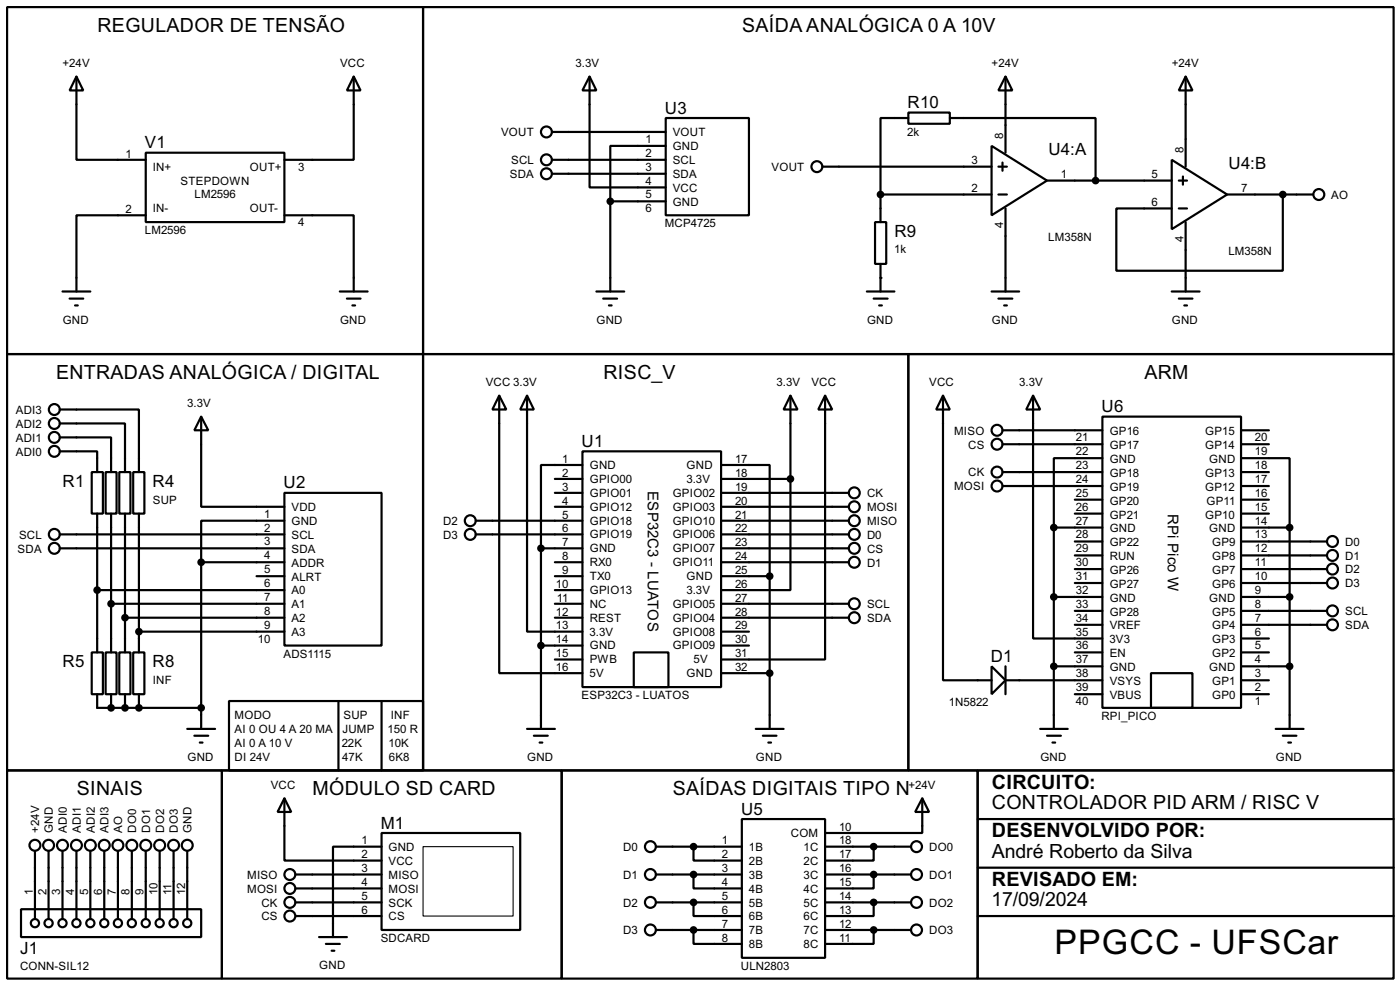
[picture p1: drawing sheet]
<svg xmlns="http://www.w3.org/2000/svg" width="256mm" height="180mm" viewBox="0 0 256 180" stroke-linecap="round" stroke-linejoin="round" font-family="sans-serif">
<g fill="none" stroke="#000" stroke-width=".4">
<path d="M1.3 1.3h76.2v63.5h-76.2zM14 14l1.3 2.6h-2.5zM14 14v15.3h12.7M64.8 14l1.3 2.6h-2.5zM64.8 14v15.3h-12.7M77.5 1.3h177.8v63.5h-177.8zM108 14l1.3 2.6h-2.6zM108 14v20.3h14M184.2 14l1.3 2.6h-2.6zM184.2 14v14M217.2 14l1.3 2.6h-2.5zM217.2 14v16.5"/>
<path d="M26.7 28h25.4v12.7h-25.4zM26.7 39.4h-12.7v14M52.1 39.4h12.7v14M101.1 29.3h20.9M101.1 31.8h20.9M101.1 24.2h20.9M111.8 36.9v16.5M111.8 36.9h10.2M122 21.6h15.2v17.8h-15.2zM122 26.7h-10.2v10.2M150.7 30.5h31M161.3 35.6v5.1"/>
<path d="M161.3 35.6h20.4M166.4 20.6h7.6v2.1h-7.6zM166.4 21.6h-5.1v14M174 21.6h26.7v11.5M181.7 26.7l10.1 6.4-10.1 6.3zM182.9 30.5h1.6M182.9 35.6h1.6M183.7 29.8v1.5M184.2 38.2v15.2M191.8 33.1h22.9M214.7 29.3l10.1 6.3-10.1 6.4zM216 33.1h1.5"/>
<path d="M216 38.2h1.5M216.7 32.3v1.5M224.8 35.6h15.8M235 35.6v14h-30.5v-11.4h10.2M11.5 53.4h5.1M12.8 54.7h2.5M13.8 55.9h.5M62.3 53.4h5.1M63.6 54.7h2.5M64.6 55.9h.5M109.3 53.4h5.1M110.5 54.7h2.6"/>
<path d="M111.6 55.9h.5M158.8 53.4h5.1M160.1 54.7h2.5M160.3 40.7h2.1v7.6h-2.1zM161.1 55.9h.5M161.3 48.3v5.1M181.7 53.4h5M182.9 54.7h2.6M184 55.9h.5M214.7 53.4h5.1M216 54.7h2.5M217 55.9h.5"/>
<path d="M217.2 40.7v12.7M1.3 64.8h76.2v76.2h-76.2zM11 75h14.5v11.4M11 77.5h11.9v8.9M36.9 76.3l1.3 2.5h-2.6zM36.9 76.3v16.5h15.2M77.5 64.8h88.9v76.2h-88.9zM91.5 72.4l1.3 2.6h-2.6zM91.5 72.4v50.8h15.2M96.6 72.4l1.2 2.6h-2.5zM96.6 72.4v43.2h10.1M144.8 72.4l1.3 2.6h-2.5z"/>
<path d="M144.8 72.4v15.3M151.2 72.4l1.3 2.6h-2.6zM151.2 72.4v48.3h-19.1M166.4 64.8h88.9v76.2h-88.9zM172.8 72.4l1.2 2.6h-2.5zM172.8 72.4v52.1h8.9M183.7 78.8h18.3M189.3 72.4l1.3 2.6h-2.6zM189.3 72.4v44.5h12.7M202 76.3h25.4v53.3h-25.4zM227.4 78.8h5.1M11 80.1h9.4v6.3"/>
<path d="M11 82.6h6.8v3.8M11 97.8h41.1M16.8 86.4h2.1v7.6h-2.1zM17.8 94v25.4M19.4 86.4h2v7.6h-2zM20.4 94v25.4M21.9 86.4h2v7.6h-2zM22.9 94v25.4M24.4 86.4h2.1v7.6h-2.1zM25.5 94v25.4M52.1 90.2h17.8v28h-17.8zM52.1 95.3h-15.2v7.6"/>
<path d="M87.2 97.8h19.5M87.2 95.3h19.5M101.7 90.2h5M101.7 92.8h5M101.7 87.7h5M106.7 82.6h25.4v43.2h-25.4zM106.7 85.1h-7.6v15.3M132.1 85.1h8.9v20.4M132.1 97.8h23.4M132.1 95.3h23.4M132.1 90.2h23.4M132.1 92.8h23.4"/>
<path d="M132.1 87.7h12.7M144.8 87.7v20.3h-12.7M183.7 86.4h18.3M183.7 89h18.3M183.7 81.3h18.3M193.1 96.6v36.8M193.1 96.6h8.9M196.9 99.1h5.1M196.9 94h5.1M196.9 91.5h5.1M202 83.9h-8.9v12.7M227.4 83.9h8.9v12.7"/>
<path d="M227.4 96.6h8.9M227.4 86.4h5.1M227.4 89h5.1M227.4 99.1h15.7M227.4 81.3h5.1M227.4 94h5.1M227.4 91.5h5.1M236.3 96.6v36.8M11 100.4h41.1M16.8 119.4h2.1v7.7h-2.1zM17.8 108h34.3M19.4 119.4h2v7.7h-2z"/>
<path d="M20.4 110.5h31.7M21.9 119.4h2v7.7h-2zM22.9 113.1h29.2M24.4 119.4h2.1v7.7h-2.1zM25.5 115.6h26.6M36.9 102.9h15.2M36.9 102.9v30.5M47 105.5h5.1M99.1 100.4h7.6M99.1 100.4v33M99.1 118.2h7.6M101.7 102.9h5"/>
<path d="M101.7 110.5h5M101.7 113.1h5M101.7 105.5h5M101.7 108h5M116.1 119.4h6.4v6.4h-6.4zM132.1 100.4h23.4M132.1 102.9h23.4M132.1 110.5h23.4M132.1 113.1h23.4M132.1 118.2h5.1M132.1 105.5h8.9M132.1 115.6h5.1"/>
<path d="M141 105.5v27.9M193.1 109.3h8.9M196.9 111.8h5.1M196.9 101.7h5.1M196.9 114.4h5.1M196.9 104.2h5.1M196.9 106.7h5.1M196.9 119.4h5.1M227.4 109.3h8.9M227.4 111.8h15.7M227.4 101.7h15.7M227.4 114.4h15.7"/>
<path d="M227.4 104.2h15.7M227.4 106.7h15.7M227.4 119.4h5.1M227.4 116.9h5.1M17.8 127.1v2.5h19.1M20.4 127.1v2.5M22.9 127.1v2.5M25.5 127.1v2.5M34.3 133.4h5.1M35.6 134.7h2.6M36.6 135.9h.5M42 128.3h35.5v12.7h-35.5z"/>
<path d="M62 128.3v12.7M69.9 128.3v12.7M96.6 133.4h5.1M97.8 134.7h2.6M98.9 135.9h.5M101.7 120.7h5M132.1 123.2h8.9M138.5 133.4h5.1M139.8 134.7h2.5M140.8 135.9h.5M181.7 122l2.5 2.5-2.5 2.6zM184.2 122v5.1"/>
<path d="M184.2 124.5h17.8M190.6 133.4h5M191.8 134.7h2.6M192.8 135.9h.5M193.1 122h8.9M196.9 127.1h5.1M210.9 123.2h7.6v6.4h-7.6zM227.4 124.5h5.1M227.4 122h8.9M227.4 127.1h5.1M233.7 133.4h5.1M235 134.7h2.5"/>
<path d="M236 135.9h.5M1.3 141h39.4v38.1h-39.4zM6.4 155.8v12.4M8.9 155.8v12.4M11.5 155.8v12.4M14 155.8v12.4M16.6 155.8v12.4M19.1 155.8v12.4M21.6 155.8v12.4M24.2 155.8v12.4M26.7 155.8v12.4M29.3 155.8v12.4"/>
<path d="M31.8 155.8v12.4M34.3 155.8v12.4M40.7 141h62.2v38.1h-62.2zM52.1 146.1l1.3 2.5h-2.5zM52.1 146.1v11.4h17.8M69.9 152.5h25.4v17.7h-25.4zM69.9 155h-8.9v16.5M102.9 141h76.2v38.1h-76.2zM120.2 155h15.7M127.1 155v2.5h8.8M135.9 149.9h15.3v25.4h-15.3zM151.2 155h15.7"/>
<path d="M160.1 155v2.5h-8.9M169 146.1l1.2 2.5h-2.5zM169 146.1v6.4h-17.8M179.1 141h76.2v38.1h-76.2zM179.1 149.9h76.2M179.1 158.8h76.2M3.9 166.4h33v5.1h-33zM54.2 167.7h15.7M54.2 160.1h15.7M54.2 165.2h15.7M54.2 162.6h15.7M58.5 171.5h5.1"/>
<path d="M59.7 172.8h2.6M60.8 174h.5M120.2 160.1h15.7M120.2 165.2h15.7M120.2 170.2h15.7M127.1 160.1v2.5h8.8M127.1 165.2v2.5h8.8M127.1 170.2v2.6h8.8M151.2 160.1h15.7M151.2 165.2h15.7M151.2 170.2h15.7M160.1 160.1v2.5h-8.9"/>
<path d="M160.1 165.2v2.5h-8.9M160.1 170.2v2.6h-8.9M179.1 167.7h76.2"/>
<circle cx="100.1" cy="29.3" r="1"/>
<circle cx="100.1" cy="31.8" r="1"/>
<circle cx="100.1" cy="24.2" r="1"/>
<circle cx="149.6" cy="30.5" r="1"/>
<circle cx="241.6" cy="35.6" r="1"/>
<circle cx="9.9" cy="75" r="1"/>
<circle cx="9.9" cy="77.5" r="1"/>
<circle cx="182.6" cy="78.8" r="1"/>
<circle cx="9.9" cy="97.8" r="1"/>
<circle cx="9.9" cy="82.6" r="1"/>
<circle cx="9.9" cy="80.1" r="1"/>
<circle cx="86.1" cy="97.8" r="1"/>
<circle cx="86.1" cy="95.3" r="1"/>
<circle cx="156.5" cy="90.2" r="1"/>
<circle cx="156.5" cy="97.8" r="1"/>
<circle cx="156.5" cy="95.3" r="1"/>
<circle cx="156.5" cy="92.8" r="1"/>
<circle cx="182.6" cy="86.4" r="1"/>
<circle cx="182.6" cy="89" r="1"/>
<circle cx="182.6" cy="81.3" r="1"/>
<circle cx="244.1" cy="99.1" r="1"/>
<circle cx="9.9" cy="100.4" r="1"/>
<circle cx="156.5" cy="102.9" r="1"/>
<circle cx="156.5" cy="113.1" r="1"/>
<circle cx="156.5" cy="110.5" r="1"/>
<circle cx="156.5" cy="100.4" r="1"/>
<circle cx="244.1" cy="114.4" r="1"/>
<circle cx="244.1" cy="111.8" r="1"/>
<circle cx="244.1" cy="101.7" r="1"/>
<circle cx="244.1" cy="104.2" r="1"/>
<circle cx="244.1" cy="106.7" r="1"/>
<circle cx="6.4" cy="154.7" r="1"/>
<circle cx="8.9" cy="154.7" r="1"/>
<circle cx="11.4" cy="154.7" r="1"/>
<circle cx="14" cy="154.7" r="1"/>
<circle cx="16.5" cy="154.7" r="1"/>
<circle cx="19.1" cy="154.7" r="1"/>
<circle cx="21.6" cy="154.7" r="1"/>
<circle cx="24.1" cy="154.7" r="1"/>
<circle cx="26.7" cy="154.7" r="1"/>
<circle cx="29.2" cy="154.7" r="1"/>
<circle cx="31.8" cy="154.7" r="1"/>
<circle cx="34.3" cy="154.7" r="1"/>
<circle cx="119.1" cy="155" r="1"/>
<circle cx="167.9" cy="155" r="1"/>
<circle cx="6.4" cy="169" r=".75"/>
<circle cx="8.9" cy="169" r=".75"/>
<circle cx="11.4" cy="169" r=".75"/>
<circle cx="14" cy="169" r=".75"/>
<circle cx="16.5" cy="169" r=".75"/>
<circle cx="19.1" cy="169" r=".75"/>
<circle cx="21.6" cy="169" r=".75"/>
<circle cx="24.1" cy="169" r=".75"/>
<circle cx="26.7" cy="169" r=".75"/>
<circle cx="29.2" cy="169" r=".75"/>
<circle cx="31.8" cy="169" r=".75"/>
<circle cx="34.3" cy="169" r=".75"/>
<circle cx="53.1" cy="160.1" r="1"/>
<circle cx="53.1" cy="162.6" r="1"/>
<circle cx="53.1" cy="165.2" r="1"/>
<circle cx="53.1" cy="167.7" r="1"/>
<circle cx="119.1" cy="170.2" r="1"/>
<circle cx="119.1" cy="160.1" r="1"/>
<circle cx="119.1" cy="165.2" r="1"/>
<circle cx="167.9" cy="160.1" r="1"/>
<circle cx="167.9" cy="165.2" r="1"/>
<circle cx="167.9" cy="170.2" r="1"/>
</g>
<g fill="#000">
<circle cx="161.3" cy="50.9" r=".2"/>
<circle cx="20.4" cy="129.6" r=".2"/>
<circle cx="22.9" cy="129.6" r=".2"/>
<circle cx="25.5" cy="129.6" r=".2"/>
</g>
<g fill="#000" stroke="#000" stroke-width=".4">
<circle cx="111.8" cy="36.9" r=".5"/>
<circle cx="161.3" cy="35.6" r=".5"/>
<circle cx="200.7" cy="33.1" r=".5"/>
<circle cx="235" cy="35.6" r=".5"/>
<circle cx="144.8" cy="87.7" r=".5"/>
<circle cx="193" cy="96.6" r=".5"/>
<circle cx="236.2" cy="96.6" r=".5"/>
<circle cx="17.8" cy="108" r=".5"/>
<circle cx="20.3" cy="110.5" r=".5"/>
<circle cx="22.9" cy="113.1" r=".5"/>
<circle cx="25.4" cy="115.6" r=".5"/>
<circle cx="36.8" cy="102.9" r=".5"/>
<circle cx="99.1" cy="118.2" r=".5"/>
<circle cx="99.1" cy="100.4" r=".5"/>
<circle cx="141" cy="105.5" r=".5"/>
<circle cx="193" cy="109.3" r=".5"/>
<circle cx="236.2" cy="109.3" r=".5"/>
<circle cx="20.3" cy="129.6" r=".5"/>
<circle cx="22.9" cy="129.6" r=".5"/>
<circle cx="25.4" cy="129.6" r=".5"/>
<circle cx="36.8" cy="129.6" r=".5"/>
<circle cx="141" cy="123.2" r=".5"/>
<circle cx="193" cy="122" r=".5"/>
<circle cx="236.2" cy="122" r=".5"/>
<circle cx="127" cy="155" r=".5"/>
<circle cx="160" cy="155" r=".5"/>
<circle cx="127" cy="160.1" r=".5"/>
<circle cx="127" cy="170.2" r=".5"/>
<circle cx="127" cy="165.2" r=".5"/>
<circle cx="160" cy="160.1" r=".5"/>
<circle cx="160" cy="165.2" r=".5"/>
<circle cx="160" cy="170.2" r=".5"/>
</g>
<path d="M77.5 155h16.5v12.7h-16.5z" fill="none" stroke="#000" stroke-width=".2"/>
<text font-size="7" x="193.2" y="174.7">PPGCC - UFSCar</text>
<g font-size="4.1">
<text x="181.7" y="144.4">CIRCUITO:</text>
<text x="181.7" y="153.3">DESENVOLVIDO POR:</text>
<text x="181.7" y="162.2">REVISADO EM:</text>
</g>
<g font-size="4">
<text x="17.9" y="5.8">REGULADOR DE TENSÃO</text>
<text x="136" y="5.8">SAÍDA ANALÓGICA 0 A 10V</text>
<text x="10.3" y="69.4">ENTRADAS ANALÓGICA / DIGITAL</text>
<text x="110.6" y="69.4">RISC_V</text>
<text x="209.7" y="69.4">ARM</text>
<text x="14.1" y="145.6">SINAIS</text>
<text x="57.3" y="145.6">MÓDULO SD CARD</text>
<text x="123.3" y="145.6">SAÍDAS DIGITAIS TIPO N</text>
<text x="181.7" y="148.1">CONTROLADOR PID ARM / RISC V</text>
<text x="181.7" y="157">André Roberto da Silva</text>
<text x="181.7" y="165.9">17/09/2024</text>
</g>
<g font-size="3.5">
<text x="121.8" y="20.8">U3</text>
<text x="166.3" y="19.8">R10</text>
<text x="26.6" y="27.2">V1</text>
<text x="192.1" y="28.5">U4:A</text>
<text x="225.1" y="31">U4:B</text>
<text x="163.9" y="43.4">R9</text>
<text x="201.8" y="75.5">U6</text>
<text x="106.6" y="81.8">U1</text>
<text x="11.5" y="89.1">R1</text>
<text x="28" y="89.1">R4</text>
<text x="52" y="89.4">U2</text>
<text x="11.5" y="122.1">R5</text>
<text x="28" y="122.1">R8</text>
<text x="181.5" y="121.2">D1</text>
<text x="135.8" y="149.1">U5</text>
<text x="69.8" y="151.7">M1</text>
<text x="3.7" y="174.6">J1</text>
</g>
<g font-size="3.1">
<text x="118.7" y="89.8" transform="rotate(90 118.7 89.8)">ESP32C3 - LUATOS</text>
<text x="214" y="94" transform="rotate(90 214 94)">RPi Pico W</text>
</g>
<g font-size="2.4">
<text x="11.5" y="12.3">+24V</text>
<text x="62.3" y="12.3">VCC</text>
<text x="105.5" y="12.3">3.3V</text>
<text x="181.7" y="12.3">+24V</text>
<text x="214.7" y="12.3">+24V</text>
<text x="23" y="28.9">1</text>
<text x="91.8" y="25">VOUT</text>
<text x="118.3" y="26.1">1</text>
<text x="118.3" y="28.7">2</text>
<text x="123.2" y="25">VOUT</text>
<text x="123.2" y="27.5">GND</text>
<text x="166.2" y="24.9">2k</text>
<text x="183.8" y="25.5" transform="rotate(-90 183.8 25.5)">8</text>
<text x="216.8" y="27.9" transform="rotate(-90 216.8 27.9)">8</text>
<text x="28" y="31.2">IN+</text>
<text x="33.1" y="33.8">STEPDOWN</text>
<text x="45.8" y="31.2">OUT+</text>
<text x="54.7" y="31.2">3</text>
<text x="93.4" y="32.6">SDA</text>
<text x="93.6" y="30">SCL</text>
<text x="118.3" y="31.2">3</text>
<text x="118.3" y="33.8">4</text>
<text x="123.2" y="30">SCL</text>
<text x="123.2" y="32.6">SDA</text>
<text x="123.2" y="35.1">VCC</text>
<text x="141.3" y="31.3">VOUT</text>
<text x="178" y="30.1">3</text>
<text x="178" y="35.2">2</text>
<text x="194.4" y="32.6">1</text>
<text x="211" y="32.6">5</text>
<text x="227.4" y="35.2">7</text>
<text x="23" y="39">2</text>
<text x="28" y="38.8">IN-</text>
<text x="35.6" y="36.3">LM2596</text>
<text x="45.8" y="38.8">OUT-</text>
<text x="54.7" y="41.4">4</text>
<text x="118.3" y="38.8">6</text>
<text x="118.3" y="36.3">5</text>
<text x="121.8" y="41.6">MCP4725</text>
<text x="123.2" y="37.7">GND</text>
<text x="183.8" y="41.8" transform="rotate(-90 183.8 41.8)">4</text>
<text x="211" y="37.7">6</text>
<text x="243.9" y="36.4">AO</text>
<text x="26.5" y="42.9">LM2596</text>
<text x="163.8" y="46.3">1k</text>
<text x="192" y="44.1">LM358N</text>
<text x="216.8" y="44.4" transform="rotate(-90 216.8 44.4)">4</text>
<text x="225" y="46.7">LM358N</text>
<text x="11.5" y="59.3">GND</text>
<text x="62.3" y="59.3">GND</text>
<text x="109.3" y="59.3">GND</text>
<text x="158.8" y="59.3">GND</text>
<text x="181.7" y="59.3">GND</text>
<text x="214.7" y="59.3">GND</text>
<text x="89" y="70.7">VCC 3.3V</text>
<text x="142.3" y="70.7">3.3V</text>
<text x="148.6" y="70.7">VCC</text>
<text x="170.2" y="70.7">VCC</text>
<text x="186.7" y="70.7">3.3V</text>
<text x="2.9" y="75.8">ADI3</text>
<text x="34.3" y="74.5">3.3V</text>
<text x="2.9" y="78.3">ADI2</text>
<text x="2.9" y="80.8">ADI1</text>
<text x="2.9" y="83.4">ADI0</text>
<text x="174.8" y="79.6">MISO</text>
<text x="177.4" y="82.1">CS</text>
<text x="197.1" y="83.3">22</text>
<text x="197.1" y="80.8">21</text>
<text x="203.3" y="79.7">GP16</text>
<text x="203.3" y="82.2">GP17</text>
<text x="220.8" y="79.7">GP15</text>
<text x="220.8" y="82.2">GP14</text>
<text x="229.9" y="83.3">19</text>
<text x="229.9" y="80.8">20</text>
<text x="103" y="84.7">1</text>
<text x="103" y="87.3">2</text>
<text x="103" y="89.8">3</text>
<text x="108" y="85.9">GND</text>
<text x="108" y="88.4">GPIO00</text>
<text x="125.8" y="88.4">3.3V</text>
<text x="125.8" y="85.9">GND</text>
<text x="134.7" y="84.7">17</text>
<text x="134.7" y="87.3">18</text>
<text x="134.7" y="89.8">19</text>
<text x="174.8" y="89.8">MOSI</text>
<text x="177.4" y="87.2">CK</text>
<text x="197.1" y="88.4">24</text>
<text x="197.1" y="85.9">23</text>
<text x="203.3" y="84.7">GND</text>
<text x="203.3" y="87.3">GP18</text>
<text x="203.3" y="89.8">GP19</text>
<text x="220.8" y="87.3">GP13</text>
<text x="220.8" y="89.8">GP12</text>
<text x="221.5" y="84.7">GND</text>
<text x="229.9" y="88.4">17</text>
<text x="229.9" y="85.9">18</text>
<text x="28" y="92.2">SUP</text>
<text x="48.4" y="94.8">1</text>
<text x="53.4" y="93.6">VDD</text>
<text x="103" y="92.4">4</text>
<text x="103" y="94.9">5</text>
<text x="108" y="91">GPIO01</text>
<text x="108" y="93.5">GPIO12</text>
<text x="123.2" y="91">GPIO02</text>
<text x="123.2" y="93.5">GPIO03</text>
<text x="134.7" y="92.4">20</text>
<text x="134.7" y="94.9">21</text>
<text x="158.8" y="91">CK</text>
<text x="158.8" y="93.6">MOSI</text>
<text x="197.1" y="93.5">26</text>
<text x="197.1" y="91">25</text>
<text x="203.3" y="92.4">GP20</text>
<text x="203.3" y="94.9">GP21</text>
<text x="220.8" y="94.9">GP10</text>
<text x="221" y="92.4">GP11</text>
<text x="229.9" y="93.5">15</text>
<text x="229.9" y="91">16</text>
<text x="3.2" y="101.2">SDA</text>
<text x="3.5" y="98.6">SCL</text>
<text x="48.4" y="97.3">2</text>
<text x="48.4" y="99.8">3</text>
<text x="53.4" y="96.1">GND</text>
<text x="53.4" y="98.6">SCL</text>
<text x="53.4" y="101.2">SDA</text>
<text x="81.2" y="96.1">D2</text>
<text x="81.2" y="98.6">D3</text>
<text x="103" y="97.4">6</text>
<text x="103" y="100">7</text>
<text x="108" y="96">GPIO18</text>
<text x="108" y="98.6">GPIO19</text>
<text x="108" y="101.1">GND</text>
<text x="123.2" y="96">GPIO10</text>
<text x="123.2" y="98.6">GPIO06</text>
<text x="123.2" y="101.1">GPIO07</text>
<text x="134.7" y="97.4">22</text>
<text x="134.7" y="100">23</text>
<text x="158.8" y="98.6">D0</text>
<text x="158.8" y="96.1">MISO</text>
<text x="158.8" y="101.2">CS</text>
<text x="197.1" y="101.1">29</text>
<text x="197.1" y="98.6">28</text>
<text x="197.1" y="96">27</text>
<text x="203.3" y="97.4">GND</text>
<text x="203.3" y="100">GP22</text>
<text x="221.5" y="97.4">GND</text>
<text x="222.1" y="100">GP9</text>
<text x="229.9" y="101.1">12</text>
<text x="229.9" y="98.6">13</text>
<text x="229.9" y="96">14</text>
<text x="246.4" y="99.9">D0</text>
<text x="48.4" y="102.4">4</text>
<text x="48.4" y="104.9">5</text>
<text x="48.4" y="107.5">6</text>
<text x="53.4" y="103.7">ADDR</text>
<text x="53.4" y="106.3">ALRT</text>
<text x="101.9" y="107.6">10</text>
<text x="103" y="102.5">8</text>
<text x="103" y="105.1">9</text>
<text x="108" y="103.7">RX0</text>
<text x="108" y="106.2">TX0</text>
<text x="123.2" y="103.7">GPIO11</text>
<text x="125.8" y="106.2">GND</text>
<text x="134.7" y="102.5">24</text>
<text x="134.7" y="105.1">25</text>
<text x="134.7" y="107.6">26</text>
<text x="158.8" y="103.7">D1</text>
<text x="197.1" y="106.2">31</text>
<text x="197.1" y="103.7">30</text>
<text x="203.3" y="102.5">RUN</text>
<text x="203.3" y="105.1">GP26</text>
<text x="203.3" y="107.6">GP27</text>
<text x="222.1" y="102.5">GP8</text>
<text x="222.1" y="105.1">GP7</text>
<text x="222.1" y="107.6">GP6</text>
<text x="229.9" y="106.2">10</text>
<text x="229.9" y="103.7">11</text>
<text x="246.4" y="102.5">D1</text>
<text x="246.4" y="105">D2</text>
<text x="246.4" y="107.5">D3</text>
<text x="48.4" y="110">7</text>
<text x="48.4" y="112.5">8</text>
<text x="53.4" y="108.8">A0</text>
<text x="53.4" y="111.3">A1</text>
<text x="53.4" y="113.9">A2</text>
<text x="101.9" y="112.7">12</text>
<text x="102" y="110.1">11</text>
<text x="108" y="108.7">GPIO13</text>
<text x="108" y="111.3">NC</text>
<text x="108" y="113.8">REST</text>
<text x="123.2" y="111.3">GPIO05</text>
<text x="123.2" y="113.8">GPIO04</text>
<text x="125.8" y="108.7">3.3V</text>
<text x="134.7" y="110.1">27</text>
<text x="134.7" y="112.7">28</text>
<text x="158.8" y="111.3">SCL</text>
<text x="158.8" y="113.9">SDA</text>
<text x="197.1" y="113.8">34</text>
<text x="197.1" y="111.3">33</text>
<text x="197.1" y="108.7">32</text>
<text x="203.3" y="110.1">GND</text>
<text x="203.3" y="112.7">GP28</text>
<text x="221.5" y="110.1">GND</text>
<text x="222.1" y="112.7">GP5</text>
<text x="229.9" y="113.8">7</text>
<text x="229.9" y="111.3">8</text>
<text x="229.9" y="108.7">9</text>
<text x="246.4" y="112.6">SCL</text>
<text x="47.3" y="117.6">10</text>
<text x="48.4" y="115.1">9</text>
<text x="53.4" y="116.4">A3</text>
<text x="101.9" y="115.2">13</text>
<text x="101.9" y="117.8">14</text>
<text x="108" y="116.4">3.3V</text>
<text x="108" y="118.9">GND</text>
<text x="123.2" y="116.4">GPIO08</text>
<text x="123.2" y="118.9">GPIO09</text>
<text x="134.7" y="115.2">29</text>
<text x="134.7" y="117.8">30</text>
<text x="197.1" y="118.9">36</text>
<text x="197.1" y="116.4">35</text>
<text x="203.3" y="117.8">3V3</text>
<text x="203.3" y="115.2">VREF</text>
<text x="222.1" y="115.2">GP4</text>
<text x="222.1" y="117.8">GP3</text>
<text x="229.9" y="118.9">5</text>
<text x="229.9" y="116.4">6</text>
<text x="246.4" y="115.2">SDA</text>
<text x="28" y="125.2">INF</text>
<text x="51.9" y="120.4">ADS1115</text>
<text x="101.9" y="120.3">15</text>
<text x="101.9" y="122.8">16</text>
<text x="108" y="124">5V</text>
<text x="108" y="121.4">PWB</text>
<text x="125.8" y="124">GND</text>
<text x="127.1" y="121.4">5V</text>
<text x="134.7" y="120.3">31</text>
<text x="134.7" y="122.8">32</text>
<text x="197.1" y="124">38</text>
<text x="197.1" y="121.4">37</text>
<text x="203.3" y="120.3">EN</text>
<text x="203.3" y="122.8">GND</text>
<text x="203.3" y="125.4">VSYS</text>
<text x="221.5" y="122.8">GND</text>
<text x="222.1" y="120.3">GP2</text>
<text x="222.1" y="125.4">GP1</text>
<text x="229.9" y="121.4">4</text>
<text x="229.9" y="124">3</text>
<text x="43" y="131.6">MODO</text>
<text x="62.9" y="131.6">SUP</text>
<text x="71.6" y="131.6">INF</text>
<text x="106.5" y="128">ESP32C3 - LUATOS</text>
<text x="173.8" y="129.3">1N5822</text>
<text x="197.1" y="129.1">40</text>
<text x="197.1" y="126.5">39</text>
<text x="201.8" y="131.8">RPI_PICO</text>
<text x="203.3" y="127.9">VBUS</text>
<text x="222.1" y="127.9">GP0</text>
<text x="229.9" y="129.1">1</text>
<text x="229.9" y="126.5">2</text>
<text x="43" y="134.1">AI 0 OU 4 A 20 MA</text>
<text x="43" y="136.7">AI 0 A 10 V</text>
<text x="62.6" y="136.7">22K</text>
<text x="62.7" y="134.1">JUMP</text>
<text x="71" y="134.1">150 R</text>
<text x="71.2" y="136.7">10K</text>
<text x="34.3" y="139.3">GND</text>
<text x="43" y="139.2">DI 24V</text>
<text x="62.7" y="139.2">47K</text>
<text x="71.3" y="139.2">6K8</text>
<text x="96.6" y="139.3">GND</text>
<text x="138.5" y="139.3">GND</text>
<text x="190.6" y="139.3">GND</text>
<text x="233.7" y="139.3">GND</text>
<text x="49.6" y="144.4">VCC</text>
<text x="166.4" y="144.4">+24V</text>
<text x="7.2" y="152.5" transform="rotate(-90 7.2 152.5)">+24V</text>
<text x="9.7" y="152.4" transform="rotate(-90 9.7 152.4)">GND</text>
<text x="12.3" y="152.4" transform="rotate(-90 12.3 152.4)">ADI0</text>
<text x="14.8" y="152.4" transform="rotate(-90 14.8 152.4)">ADI1</text>
<text x="17.3" y="152.4" transform="rotate(-90 17.3 152.4)">ADI2</text>
<text x="19.9" y="152.4" transform="rotate(-90 19.9 152.4)">ADI3</text>
<text x="22.4" y="152.4" transform="rotate(-90 22.4 152.4)">AO</text>
<text x="25" y="152.4" transform="rotate(-90 25 152.4)">DO0</text>
<text x="27.5" y="152.4" transform="rotate(-90 27.5 152.4)">DO1</text>
<text x="30.1" y="152.4" transform="rotate(-90 30.1 152.4)">DO2</text>
<text x="32.6" y="152.4" transform="rotate(-90 32.6 152.4)">DO3</text>
<text x="35.1" y="152.4" transform="rotate(-90 35.1 152.4)">GND</text>
<text x="66.2" y="154.6">1</text>
<text x="71.2" y="155.8">GND</text>
<text x="114.2" y="155.8">D0</text>
<text x="132.3" y="154.6">1</text>
<text x="137.2" y="155.8">1B</text>
<text x="144.9" y="153.3">COM</text>
<text x="147.2" y="155.8">1C</text>
<text x="153.7" y="154.6">18</text>
<text x="153.7" y="152.1">10</text>
<text x="170.2" y="155.8">DO0</text>
<text x="45.3" y="160.9">MISO</text>
<text x="66.2" y="157.1">2</text>
<text x="66.2" y="159.7">3</text>
<text x="71.2" y="158.3">VCC</text>
<text x="71.2" y="160.9">MISO</text>
<text x="114.2" y="160.9">D1</text>
<text x="132.3" y="157.1">2</text>
<text x="132.3" y="159.7">3</text>
<text x="137.2" y="158.3">2B</text>
<text x="137.2" y="160.9">3B</text>
<text x="147.2" y="158.3">2C</text>
<text x="147.2" y="160.9">3C</text>
<text x="153.7" y="157.1">17</text>
<text x="153.7" y="159.7">16</text>
<text x="170.2" y="160.9">DO1</text>
<text x="6" y="163.9" transform="rotate(-90 6 163.9)">1</text>
<text x="8.5" y="163.9" transform="rotate(-90 8.5 163.9)">2</text>
<text x="11.1" y="163.9" transform="rotate(-90 11.1 163.9)">3</text>
<text x="13.6" y="163.9" transform="rotate(-90 13.6 163.9)">4</text>
<text x="16.2" y="163.9" transform="rotate(-90 16.2 163.9)">5</text>
<text x="18.7" y="163.9" transform="rotate(-90 18.7 163.9)">6</text>
<text x="21.2" y="163.9" transform="rotate(-90 21.2 163.9)">7</text>
<text x="23.8" y="163.9" transform="rotate(-90 23.8 163.9)">8</text>
<text x="26.3" y="163.8" transform="rotate(-90 26.3 163.8)">9</text>
<text x="28.9" y="163.9" transform="rotate(-90 28.9 163.9)">10</text>
<text x="31.4" y="163.9" transform="rotate(-90 31.4 163.9)">11</text>
<text x="33.9" y="163.9" transform="rotate(-90 33.9 163.9)">12</text>
<text x="45.3" y="163.4">MOSI</text>
<text x="47.9" y="166">CK</text>
<text x="66.2" y="162.2">4</text>
<text x="66.2" y="164.8">5</text>
<text x="66.2" y="167.3">6</text>
<text x="71.2" y="163.4">MOSI</text>
<text x="71.2" y="166">SCK</text>
<text x="114.2" y="166">D2</text>
<text x="132.3" y="162.2">4</text>
<text x="132.3" y="164.8">5</text>
<text x="132.3" y="167.3">6</text>
<text x="137.2" y="163.4">4B</text>
<text x="137.2" y="166">5B</text>
<text x="147.2" y="163.4">4C</text>
<text x="147.2" y="166">5C</text>
<text x="153.7" y="162.2">15</text>
<text x="153.7" y="164.8">14</text>
<text x="153.7" y="167.3">13</text>
<text x="170.2" y="166">DO2</text>
<text x="47.9" y="168.5">CS</text>
<text x="69.7" y="172.4">SDCARD</text>
<text x="71.2" y="168.5">CS</text>
<text x="114.2" y="171">D3</text>
<text x="132.3" y="169.8">7</text>
<text x="132.3" y="172.4">8</text>
<text x="137.2" y="168.5">6B</text>
<text x="137.2" y="171">7B</text>
<text x="137.2" y="173.6">8B</text>
<text x="147.2" y="168.5">6C</text>
<text x="147.2" y="171">7C</text>
<text x="147.2" y="173.6">8C</text>
<text x="153.7" y="169.8">12</text>
<text x="153.7" y="172.4">11</text>
<text x="170.2" y="171">DO3</text>
<text x="3.7" y="177.5">CONN-SIL12</text>
<text x="58.5" y="177.4">GND</text>
<text x="135.7" y="177.5">ULN2803</text>
</g>
</svg>
